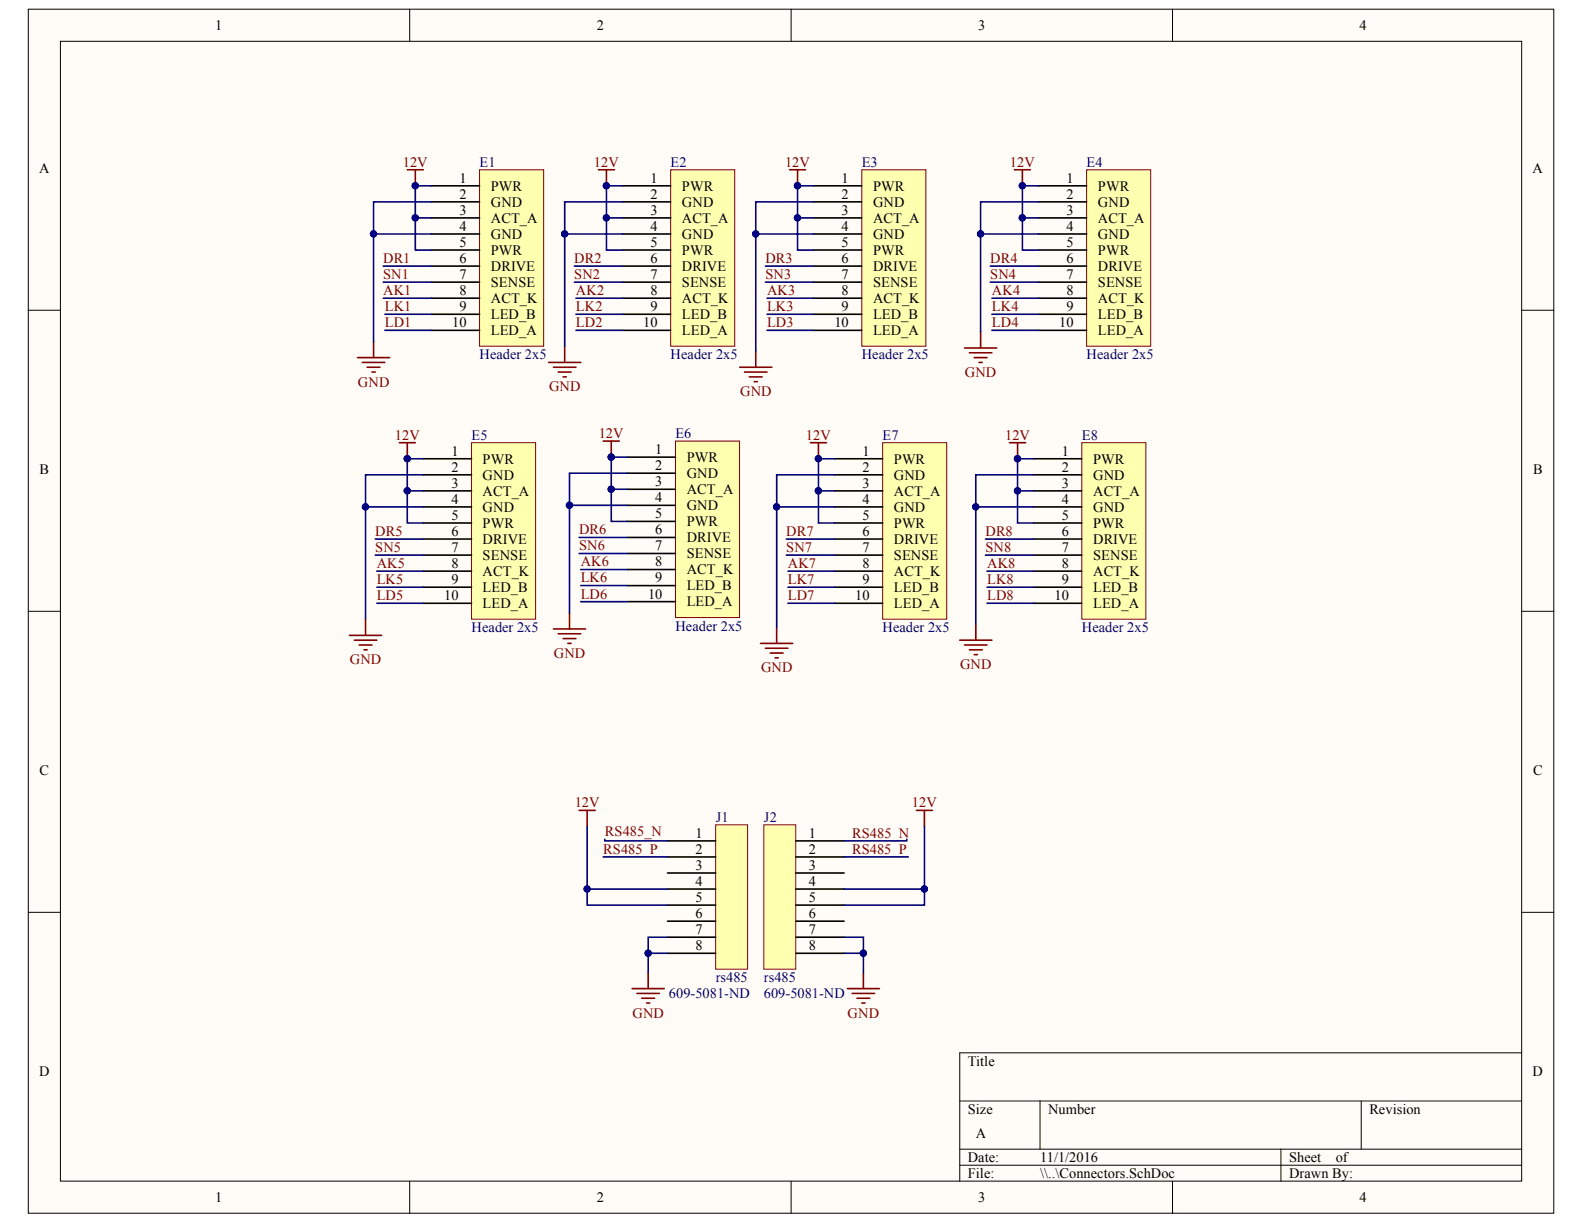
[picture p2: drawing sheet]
<svg xmlns="http://www.w3.org/2000/svg" width="279mm" height="216mm" viewBox="0 0 279 216" stroke-linecap="round" stroke-linejoin="round" font-family="sans-serif">
<g fill="#fffcf8" stroke="#000" stroke-width=".18">
<path d="M5 1.6h269.1v212.4h-269.1z"/>
<path d="M10.7 7.3h257.7v201h-257.7z"/>
</g>
<g fill="none" stroke="#000" stroke-width=".18">
<path d="M72.3 1.6v5.7M139.5 1.6v5.7M206.8 1.6v5.7M5 54.7h5.7M268.4 54.7h5.7M5 107.8h5.7M268.4 107.8h5.7M5 160.9h5.7M268.4 160.9h5.7M169.3 194.2h99.1M183.5 194.2v8.5M240.1 194.2v8.5"/>
<path d="M268.4 185.7h-99.1v22.7M72.3 208.4v5.6M139.5 208.4v5.6M169.3 202.7h99.1M169.3 205.5h99.1M206.8 208.4v5.6M225.9 202.7v5.7"/>
</g>
<g fill="none" stroke="#800000" stroke-width=".28">
<path d="M71.8 29.9h2.9M73.3 29.9v2.9M105.6 29.9h2.8M107 29.9v2.9M139.3 29.9h2.8M140.7 29.9v2.9M63.1 63.1h5.6M63.9 63.9h4M64.8 64.8h2.2M65.6 65.6h.6M65.9 60.2v2.9M96.8 63.9h5.6"/>
<path d="M97.6 64.8h4M98.5 65.6h2.2M99.3 66.5h.6M99.6 61.1v2.8M106.4 77.8h2.8M107.8 77.8v2.8M130.5 64.8h5.6M131.3 65.6h4M132.2 66.5h2.2M133 67.3h.6M133.3 61.9v2.9M142.9 78.1h2.9"/>
<path d="M144.4 78.1v2.8M178.1 78.1h2.8M179.5 78.1v2.8M97.6 110.9h5.7M98.5 111.8h3.9M99.3 112.6h2.3M100.2 113.5h.5M100.5 108.1v2.8M134.2 113.5h5.6M135 114.3h4M135.9 115.2h2.2M136.7 116h.6"/>
<path d="M137 110.7v2.8M169.3 112.9h5.7M170.1 113.8h4M171 114.6h2.3M171.8 115.5h.6M172.1 110.1v2.8"/>
</g>
<g fill="#000080" stroke="#000080" stroke-width=".18">
<circle cx="73.2" cy="32.8" r=".55"/>
<circle cx="107" cy="32.8" r=".55"/>
<circle cx="140.7" cy="32.8" r=".55"/>
<circle cx="107.8" cy="80.6" r=".55"/>
<circle cx="144.3" cy="80.9" r=".55"/>
<circle cx="179.5" cy="80.9" r=".55"/>
</g>
<path d="M84.6 29.9h11.3v31.2h-11.3z" fill="#ffffb0" stroke="#800000" stroke-width=".18"/>
<path d="M76.1 32.8h8.5M76.1 35.6h8.5M76.1 38.4h8.5M76.1 46.9h8.5M76.1 49.8h8.5M76.1 41.3h8.5M76.1 55.4h8.5M76.1 58.3h8.5M76.1 44.1h8.5M76.1 52.6h8.5" fill="none" stroke="#000" stroke-width=".28"/>
<path d="M118.3 29.9h11.3v31.2h-11.3z" fill="#ffffb0" stroke="#800000" stroke-width=".18"/>
<path d="M109.8 32.8h8.5M109.8 35.6h8.5M109.8 38.4h8.5M109.8 46.9h8.5M109.8 49.8h8.5M109.8 41.3h8.5M109.8 55.4h8.5M109.8 58.3h8.5M109.8 44.1h8.5M109.8 52.6h8.5" fill="none" stroke="#000" stroke-width=".28"/>
<path d="M152 29.9h11.3v31.2h-11.3z" fill="#ffffb0" stroke="#800000" stroke-width=".18"/>
<path d="M143.5 32.8h8.5M143.5 35.6h8.5M143.5 38.4h8.5M143.5 46.9h8.5M143.5 49.8h8.5M143.5 41.3h8.5M143.5 55.4h8.5M143.5 58.3h8.5M143.5 44.1h8.5M143.5 52.6h8.5" fill="none" stroke="#000" stroke-width=".28"/>
<path d="M119.1 77.8h11.4v31.1h-11.4z" fill="#ffffb0" stroke="#800000" stroke-width=".18"/>
<path d="M110.7 80.6h8.4M110.7 94.8h8.4M110.7 97.6h8.4M110.7 83.5h8.4M110.7 89.1h8.4M110.7 92h8.4M110.7 86.3h8.4M110.7 103.3h8.4M110.7 106.1h8.4M110.7 100.5h8.4" fill="none" stroke="#000" stroke-width=".28"/>
<path d="M155.7 78.1h11.3v31.1h-11.3z" fill="#ffffb0" stroke="#800000" stroke-width=".18"/>
<path d="M147.2 80.9h8.5M147.2 95.1h8.5M147.2 97.9h8.5M147.2 83.8h8.5M147.2 89.4h8.5M147.2 92.2h8.5M147.2 86.6h8.5M147.2 103.6h8.5M147.2 106.4h8.5M147.2 100.7h8.5" fill="none" stroke="#000" stroke-width=".28"/>
<path d="M190.8 78.1h11.3v31.1h-11.3z" fill="#ffffb0" stroke="#800000" stroke-width=".18"/>
<path d="M182.3 80.9h8.5M182.3 95.1h8.5M182.3 97.9h8.5M182.3 83.8h8.5M182.3 89.4h8.5M182.3 92.2h8.5M182.3 86.6h8.5M182.3 103.6h8.5M182.3 106.4h8.5M182.3 100.7h8.5" fill="none" stroke="#000" stroke-width=".28"/>
<g fill="none" stroke="#000080" stroke-width=".28">
<path d="M76.1 35.6h-10.2v5.7M76.1 32.8h-2.8v11.3h2.8M109.8 35.6h-10.2v5.7M109.8 32.8h-2.8v11.3h2.8M143.5 35.6h-10.2v5.7M143.5 32.8h-2.8v11.3h2.8M67.6 49.8h8.5M67.6 46.9h8.5M67.9 58.3h8.2M67.9 55.4h8.2M76.1 41.3h-10.2v18.9M101.3 49.8h8.5"/>
<path d="M101.3 46.9h8.5M101.6 58.3h8.2M101.6 55.4h8.2M109.8 41.3h-10.2v19.8M135 49.8h8.5M135 46.9h8.5M135.3 58.3h8.2M135.3 55.4h8.2M143.5 41.3h-10.2v20.6M102.2 97.6h8.5M102.2 94.8h8.5M110.7 83.5h-10.2v5.6"/>
<path d="M110.7 89.1h-10.2v19M138.7 97.9h8.5M138.7 95.1h8.5M147.2 83.8h-10.2v5.6M147.2 80.9h-2.8v11.3h2.8M147.2 89.4h-10.2v21.3M173.8 97.9h8.5M173.8 95.1h8.5M182.3 83.8h-10.2v5.6M182.3 80.9h-2.8v11.3h2.8M182.3 89.4h-10.2v20.7M102.4 106.1h8.3"/>
<path d="M102.4 103.3h8.3M139 103.6h8.2M139 106.4h8.2M174.1 103.6h8.2M174.1 106.4h8.2"/>
</g>
<g fill="#000080" stroke="#000080" stroke-width=".18">
<circle cx="65.9" cy="41.3" r=".55"/>
<circle cx="73.2" cy="38.4" r=".55"/>
<circle cx="73.2" cy="32.8" r=".55"/>
<circle cx="99.6" cy="41.3" r=".55"/>
<circle cx="107" cy="38.4" r=".55"/>
<circle cx="107" cy="32.8" r=".55"/>
<circle cx="133.3" cy="41.3" r=".55"/>
<circle cx="140.7" cy="38.4" r=".55"/>
<circle cx="140.7" cy="32.8" r=".55"/>
<circle cx="100.4" cy="89.1" r=".55"/>
<circle cx="137" cy="89.4" r=".55"/>
<circle cx="144.3" cy="86.6" r=".55"/>
<circle cx="144.3" cy="80.9" r=".55"/>
<circle cx="172.1" cy="89.4" r=".55"/>
<circle cx="179.5" cy="86.6" r=".55"/>
<circle cx="179.5" cy="80.9" r=".55"/>
<circle cx="180.3" cy="32.8" r=".55"/>
<circle cx="71.8" cy="80.9" r=".55"/>
</g>
<path d="M178.9 29.9h2.9M180.3 29.9v2.9M173 58.5v2.9M70.4 78.1h2.9M71.8 78.1v2.8M170.1 61.4h5.7M171 62.2h4M171.8 63.1h2.3M172.7 63.9h.6" fill="none" stroke="#800000" stroke-width=".28"/>
<path d="M191.7 29.9h11.3v31.2h-11.3z" fill="#ffffb0" stroke="#800000" stroke-width=".18"/>
<path d="M183.2 32.8h8.5M183.2 35.6h8.5M183.2 38.4h8.5M183.2 46.9h8.5M183.2 49.8h8.5M183.2 41.3h8.5M183.2 55.4h8.5M183.2 58.3h8.5M183.2 44.1h8.5M183.2 52.6h8.5" fill="none" stroke="#000" stroke-width=".28"/>
<path d="M83.2 78.1h11.3v31.1h-11.3z" fill="#ffffb0" stroke="#800000" stroke-width=".18"/>
<path d="M74.7 80.9h8.5M74.7 95.1h8.5M74.7 97.9h8.5M74.7 83.8h8.5M74.7 89.4h8.5M74.7 92.2h8.5M74.7 86.6h8.5M74.7 103.6h8.5M74.7 106.4h8.5M74.7 100.7h8.5" fill="none" stroke="#000" stroke-width=".28"/>
<g fill="none" stroke="#000080" stroke-width=".28">
<path d="M183.2 35.6h-10.2v5.7M183.2 32.8h-2.9v11.3h2.9M174.7 49.8h8.5M174.7 46.9h8.5M175 58.3h8.2M175 55.4h8.2M183.2 41.3h-10.2v17.2M66.2 97.9h8.5M66.2 95.1h8.5M74.7 83.8h-10.2v5.6M74.7 80.9h-2.9v11.3h2.9M74.7 89.4h-10.2v19.8"/>
<path d="M66.5 106.4h8.2M66.5 103.6h8.2"/>
</g>
<g fill="#000080" stroke="#000080" stroke-width=".18">
<circle cx="173" cy="41.3" r=".55"/>
<circle cx="180.3" cy="38.4" r=".55"/>
<circle cx="180.3" cy="32.8" r=".55"/>
<circle cx="64.5" cy="89.4" r=".55"/>
<circle cx="71.8" cy="86.6" r=".55"/>
<circle cx="71.8" cy="80.9" r=".55"/>
</g>
<g fill="none" stroke="#800000" stroke-width=".28">
<path d="M61.6 112.1h5.7M62.5 112.9h4M63.3 113.8h2.3M64.2 114.6h.6M64.5 109.2v2.9M102.2 142.9h2.8M103.6 142.9v2.9M161.6 142.9h2.9M163.1 142.9v2.9M111.5 174.4h5.7M112.4 175.2h3.9M113.2 176.1h2.3"/>
<path d="M114.1 176.9h.5M114.3 171.5v2.9M149.5 174.4h5.6M150.3 175.2h4M151.2 176.1h2.2M152 176.9h.6M152.3 171.5v2.9"/>
</g>
<path d="M126.2 145.5h5.7v25.5h-5.7z" fill="#ffffb0" stroke="#800000" stroke-width=".18"/>
<path d="M117.7 148.3h8.5M117.7 151.2h8.5M117.7 154h8.5M117.7 156.8h8.5M117.7 159.7h8.5M117.7 162.5h8.5M117.7 165.3h8.5M117.7 168.1h8.5" fill="none" stroke="#000" stroke-width=".28"/>
<path d="M134.7 145.5h5.7v25.5h-5.7z" fill="#ffffb0" stroke="#800000" stroke-width=".18"/>
<path d="M140.4 148.3h8.5M140.4 151.2h8.5M140.4 154h8.5M140.4 156.8h8.5M140.4 159.7h8.5M140.4 162.5h8.5M140.4 165.3h8.5M140.4 168.1h8.5" fill="none" stroke="#000" stroke-width=".28"/>
<g fill="none" stroke="#000080" stroke-width=".28">
<path d="M73.3 38.4h2.8M107 38.4h2.8M140.7 38.4h2.8M180.3 38.4h2.9M67.6 52.6h8.5M101.6 52.6h8.2M135.3 52.6h8.2M175 52.6h8.2M71.8 86.6h2.9M110.7 86.3h-2.9v5.7h2.9M110.7 80.6h-2.9v5.7M144.4 86.6h2.8"/>
<path d="M179.5 86.6h2.8M66.5 100.7h8.2M102.4 100.5h8.3M139 100.7h8.2M174.1 100.7h8.2M103.6 156.8v2.9h14.1M103.6 145.8v11h14.1M106.4 151.2h11.3M106.7 148v.3h11M148.9 151.2h11.3M159.9 148v.3h-11M163.1 156.8v2.9h-14.2"/>
<path d="M163.1 145.8v11h-14.2M117.7 165.3h-3.4v2.8M117.7 168.1h-3.4v3.4M148.9 165.3h3.4v2.8M148.9 168.1h3.4v3.4"/>
</g>
<g fill="#000080" stroke="#000080" stroke-width=".18">
<circle cx="103.6" cy="156.8" r=".55"/>
<circle cx="114.3" cy="168.1" r=".55"/>
<circle cx="163" cy="156.8" r=".55"/>
<circle cx="152.3" cy="168.1" r=".55"/>
<circle cx="73.2" cy="38.4" r=".55"/>
<circle cx="107" cy="38.4" r=".55"/>
<circle cx="140.7" cy="38.4" r=".55"/>
<circle cx="180.3" cy="38.4" r=".55"/>
<circle cx="179.5" cy="86.6" r=".55"/>
<circle cx="144.3" cy="86.6" r=".55"/>
<circle cx="107.8" cy="80.6" r=".55"/>
<circle cx="107.8" cy="86.3" r=".55"/>
<circle cx="71.8" cy="86.6" r=".55"/>
</g>
<g font-size="2.5">
<text x="38" y="5.3">1</text>
<text x="105.3" y="5.3">2</text>
<text x="172.6" y="5.3">3</text>
<text x="239.8" y="5.3">4</text>
<text x="6.9" y="30.4">A</text>
<text x="81" y="32.2">1</text>
<text x="81" y="35.1">2</text>
<text x="86.6" y="33.7">PWR</text>
<text x="114.7" y="32.2">1</text>
<text x="114.7" y="35.1">2</text>
<text x="120.3" y="33.7">PWR</text>
<text x="148.4" y="32.2">1</text>
<text x="148.4" y="35.1">2</text>
<text x="154" y="33.7">PWR</text>
<text x="188.1" y="32.2">1</text>
<text x="188.1" y="35.1">2</text>
<text x="193.7" y="33.7">PWR</text>
<text x="270.3" y="30.4">A</text>
<text x="81" y="40.7">4</text>
<text x="81" y="37.9">3</text>
<text x="86.6" y="36.5">GND</text>
<text x="86.6" y="39.3">ACT_A</text>
<text x="114.7" y="40.7">4</text>
<text x="114.7" y="37.9">3</text>
<text x="120.3" y="36.5">GND</text>
<text x="120.3" y="39.3">ACT_A</text>
<text x="148.4" y="40.7">4</text>
<text x="148.4" y="37.9">3</text>
<text x="154" y="36.5">GND</text>
<text x="154" y="39.3">ACT_A</text>
<text x="188.1" y="40.7">4</text>
<text x="188.1" y="37.9">3</text>
<text x="193.7" y="36.5">GND</text>
<text x="193.7" y="39.3">ACT_A</text>
<text x="81" y="46.4">6</text>
<text x="81" y="43.5">5</text>
<text x="86.6" y="47.8">DRIVE</text>
<text x="86.6" y="42.2">GND</text>
<text x="86.6" y="44.9">PWR</text>
<text x="114.7" y="46.4">6</text>
<text x="114.7" y="43.5">5</text>
<text x="120.3" y="47.8">DRIVE</text>
<text x="120.3" y="42.2">GND</text>
<text x="120.3" y="44.9">PWR</text>
<text x="148.4" y="46.4">6</text>
<text x="148.4" y="43.5">5</text>
<text x="154" y="47.8">DRIVE</text>
<text x="154" y="42.2">GND</text>
<text x="154" y="44.9">PWR</text>
<text x="188.1" y="46.4">6</text>
<text x="188.1" y="43.5">5</text>
<text x="193.7" y="47.8">DRIVE</text>
<text x="193.7" y="42.2">GND</text>
<text x="193.7" y="44.9">PWR</text>
<text x="81" y="49.2">7</text>
<text x="81" y="52">8</text>
<text x="86.6" y="50.6">SENSE</text>
<text x="86.6" y="53.4">ACT_K</text>
<text x="114.7" y="49.2">7</text>
<text x="114.7" y="52">8</text>
<text x="120.3" y="50.6">SENSE</text>
<text x="120.3" y="53.4">ACT_K</text>
<text x="148.4" y="49.2">7</text>
<text x="148.4" y="52">8</text>
<text x="154" y="50.6">SENSE</text>
<text x="154" y="53.4">ACT_K</text>
<text x="188.1" y="49.2">7</text>
<text x="188.1" y="52">8</text>
<text x="193.7" y="50.6">SENSE</text>
<text x="193.7" y="53.4">ACT_K</text>
<text x="79.8" y="57.7">10</text>
<text x="81" y="54.9">9</text>
<text x="86.6" y="56.3">LED_B</text>
<text x="86.6" y="59.1">LED_A</text>
<text x="113.5" y="57.7">10</text>
<text x="114.7" y="54.9">9</text>
<text x="120.3" y="56.3">LED_B</text>
<text x="120.3" y="59.1">LED_A</text>
<text x="147.2" y="57.7">10</text>
<text x="148.4" y="54.9">9</text>
<text x="154" y="56.3">LED_B</text>
<text x="154" y="59.1">LED_A</text>
<text x="186.9" y="57.7">10</text>
<text x="188.1" y="54.9">9</text>
<text x="193.7" y="56.3">LED_B</text>
<text x="193.7" y="59.1">LED_A</text>
<text x="7" y="83.5">B</text>
<text x="79.6" y="80.4">1</text>
<text x="79.6" y="83.2">2</text>
<text x="85.1" y="81.8">PWR</text>
<text x="115.6" y="80.1">1</text>
<text x="115.6" y="82.9">2</text>
<text x="121.1" y="81.5">PWR</text>
<text x="152.1" y="80.4">1</text>
<text x="152.1" y="83.2">2</text>
<text x="157.7" y="81.8">PWR</text>
<text x="187.3" y="80.4">1</text>
<text x="187.3" y="83.2">2</text>
<text x="192.8" y="81.8">PWR</text>
<text x="270.4" y="83.5">B</text>
<text x="79.6" y="88.9">4</text>
<text x="79.6" y="86">3</text>
<text x="85.1" y="84.6">GND</text>
<text x="85.1" y="87.4">ACT_A</text>
<text x="115.6" y="88.6">4</text>
<text x="115.6" y="85.7">3</text>
<text x="121.1" y="84.4">GND</text>
<text x="121.1" y="87.2">ACT_A</text>
<text x="152.1" y="88.9">4</text>
<text x="152.1" y="86">3</text>
<text x="157.7" y="84.6">GND</text>
<text x="157.7" y="87.4">ACT_A</text>
<text x="187.3" y="88.9">4</text>
<text x="187.3" y="86">3</text>
<text x="192.8" y="84.6">GND</text>
<text x="192.8" y="87.4">ACT_A</text>
<text x="79.6" y="94.5">6</text>
<text x="79.6" y="91.7">5</text>
<text x="85.1" y="95.9">DRIVE</text>
<text x="85.1" y="90.3">GND</text>
<text x="85.1" y="93.1">PWR</text>
<text x="115.6" y="94.2">6</text>
<text x="115.6" y="91.4">5</text>
<text x="121.1" y="95.6">DRIVE</text>
<text x="121.1" y="90">GND</text>
<text x="121.1" y="92.8">PWR</text>
<text x="152.1" y="94.5">6</text>
<text x="152.1" y="91.7">5</text>
<text x="157.7" y="95.9">DRIVE</text>
<text x="157.7" y="90.3">GND</text>
<text x="157.7" y="93.1">PWR</text>
<text x="187.3" y="94.5">6</text>
<text x="187.3" y="91.7">5</text>
<text x="192.8" y="95.9">DRIVE</text>
<text x="192.8" y="90.3">GND</text>
<text x="192.8" y="93.1">PWR</text>
<text x="79.6" y="97.4">7</text>
<text x="79.6" y="100.2">8</text>
<text x="85.1" y="98.8">SENSE</text>
<text x="85.1" y="101.6">ACT_K</text>
<text x="115.6" y="97.1">7</text>
<text x="115.6" y="99.9">8</text>
<text x="121.1" y="98.5">SENSE</text>
<text x="121.1" y="101.3">ACT_K</text>
<text x="152.1" y="97.4">7</text>
<text x="152.1" y="100.2">8</text>
<text x="157.7" y="98.8">SENSE</text>
<text x="157.7" y="101.6">ACT_K</text>
<text x="187.3" y="97.4">7</text>
<text x="187.3" y="100.2">8</text>
<text x="192.8" y="98.8">SENSE</text>
<text x="192.8" y="101.6">ACT_K</text>
<text x="78.4" y="105.9">10</text>
<text x="79.6" y="103">9</text>
<text x="85.1" y="104.4">LED_B</text>
<text x="85.1" y="107.3">LED_A</text>
<text x="114.3" y="105.6">10</text>
<text x="115.6" y="102.7">9</text>
<text x="121.1" y="104.1">LED_B</text>
<text x="121.1" y="107">LED_A</text>
<text x="150.9" y="105.9">10</text>
<text x="152.1" y="103">9</text>
<text x="157.7" y="104.4">LED_B</text>
<text x="157.7" y="107.3">LED_A</text>
<text x="186" y="105.9">10</text>
<text x="187.3" y="103">9</text>
<text x="192.8" y="104.4">LED_B</text>
<text x="192.8" y="107.3">LED_A</text>
<text x="7" y="136.7">C</text>
<text x="270.4" y="136.7">C</text>
<text x="122.7" y="147.8">1</text>
<text x="142.7" y="147.8">1</text>
<text x="122.7" y="150.6">2</text>
<text x="122.7" y="153.4">3</text>
<text x="142.7" y="150.6">2</text>
<text x="142.7" y="153.4">3</text>
<text x="122.7" y="156.3">4</text>
<text x="122.7" y="159.1">5</text>
<text x="122.7" y="161.9">6</text>
<text x="142.7" y="156.3">4</text>
<text x="142.7" y="159.1">5</text>
<text x="142.7" y="161.9">6</text>
<text x="122.7" y="164.8">7</text>
<text x="122.7" y="167.6">8</text>
<text x="142.7" y="164.8">7</text>
<text x="142.7" y="167.6">8</text>
<text x="6.9" y="189.8">D</text>
<text x="170.7" y="188">Title</text>
<text x="270.3" y="189.8">D</text>
<text x="170.7" y="196.5">Size</text>
<text x="184.9" y="196.5">Number</text>
<text x="241.5" y="196.5">Revision</text>
<text x="172.1" y="200.7">A</text>
<text x="170.7" y="205">Date:</text>
<text x="170.7" y="207.8">File:</text>
<text x="183.5" y="205">11/1/2016</text>
<text x="183.5" y="207.8">\\..\Connectors.SchDoc</text>
<text x="227.4" y="205">Sheet</text>
<text x="227.4" y="207.8">Drawn By:</text>
<text x="235.6" y="205">of</text>
<text x="38" y="212">1</text>
<text x="105.3" y="212">2</text>
<text x="172.6" y="212">3</text>
<text x="239.8" y="212">4</text>
</g>
<g font-size="2.5" fill="#800000">
<text x="71.1" y="29.4">12V</text>
<text x="104.8" y="29.4">12V</text>
<text x="138.5" y="29.4">12V</text>
<text x="178.1" y="29.4">12V</text>
<text x="67.6" y="46.4">DR1</text>
<text x="101.3" y="46.4">DR2</text>
<text x="135" y="46.4">DR3</text>
<text x="174.7" y="46.4">DR4</text>
<text x="67.6" y="49.2">SN1</text>
<text x="67.6" y="52">AK1</text>
<text x="101.3" y="49.2">SN2</text>
<text x="101.6" y="52">AK2</text>
<text x="135" y="49.2">SN3</text>
<text x="135.3" y="52">AK3</text>
<text x="174.7" y="49.2">SN4</text>
<text x="175" y="52">AK4</text>
<text x="67.9" y="57.7">LD1</text>
<text x="67.9" y="54.9">LK1</text>
<text x="101.6" y="57.7">LD2</text>
<text x="101.6" y="54.9">LK2</text>
<text x="135.3" y="57.7">LD3</text>
<text x="135.3" y="54.9">LK3</text>
<text x="175" y="57.7">LD4</text>
<text x="175" y="54.9">LK4</text>
<text x="63.1" y="68.2">GND</text>
<text x="96.9" y="69">GND</text>
<text x="130.6" y="69.9">GND</text>
<text x="170.2" y="66.5">GND</text>
<text x="69.7" y="77.5">12V</text>
<text x="105.6" y="77.2">12V</text>
<text x="142.1" y="77.5">12V</text>
<text x="177.3" y="77.5">12V</text>
<text x="66.2" y="94.5">DR5</text>
<text x="102.1" y="94.2">DR6</text>
<text x="138.7" y="94.5">DR7</text>
<text x="173.8" y="94.5">DR8</text>
<text x="66.2" y="97.4">SN5</text>
<text x="66.4" y="100.2">AK5</text>
<text x="102.1" y="97.1">SN6</text>
<text x="102.4" y="99.9">AK6</text>
<text x="138.7" y="97.4">SN7</text>
<text x="139" y="100.2">AK7</text>
<text x="173.8" y="97.4">SN8</text>
<text x="174.1" y="100.2">AK8</text>
<text x="66.4" y="105.9">LD5</text>
<text x="66.4" y="103">LK5</text>
<text x="102.4" y="105.6">LD6</text>
<text x="102.4" y="102.7">LK6</text>
<text x="139" y="105.9">LD7</text>
<text x="139" y="103">LK7</text>
<text x="174.1" y="105.9">LD8</text>
<text x="174.1" y="103">LK8</text>
<text x="61.7" y="117.2">GND</text>
<text x="97.7" y="116.1">GND</text>
<text x="134.2" y="118.6">GND</text>
<text x="169.3" y="118">GND</text>
<text x="101.4" y="142.4">12V</text>
<text x="160.8" y="142.4">12V</text>
<text x="106.7" y="147.5">RS485_N</text>
<text x="150.3" y="147.8">RS485_N</text>
<text x="106.4" y="150.6">RS485_P</text>
<text x="150.3" y="150.6">RS485_P</text>
<text x="111.6" y="179.5">GND</text>
<text x="149.5" y="179.5">GND</text>
</g>
<g font-size="2.5" fill="#000080">
<text x="84.6" y="29.4">E1</text>
<text x="118.3" y="29.4">E2</text>
<text x="152" y="29.4">E3</text>
<text x="191.7" y="29.4">E4</text>
<text x="84.6" y="63.4">Header 2x5</text>
<text x="118.3" y="63.4">Header 2x5</text>
<text x="152" y="63.4">Header 2x5</text>
<text x="191.7" y="63.4">Header 2x5</text>
<text x="83.2" y="77.5">E5</text>
<text x="119.1" y="77.2">E6</text>
<text x="155.7" y="77.5">E7</text>
<text x="190.8" y="77.5">E8</text>
<text x="83.2" y="111.5">Header 2x5</text>
<text x="119.1" y="111.2">Header 2x5</text>
<text x="155.7" y="111.5">Header 2x5</text>
<text x="190.8" y="111.5">Header 2x5</text>
<text x="126.2" y="144.9">J1</text>
<text x="134.7" y="144.9">J2</text>
<text x="126.2" y="173.3">rs485</text>
<text x="134.7" y="173.3">rs485</text>
<text x="118" y="176.1">609-5081-ND</text>
<text x="134.7" y="176.1">609-5081-ND</text>
</g>
</svg>
